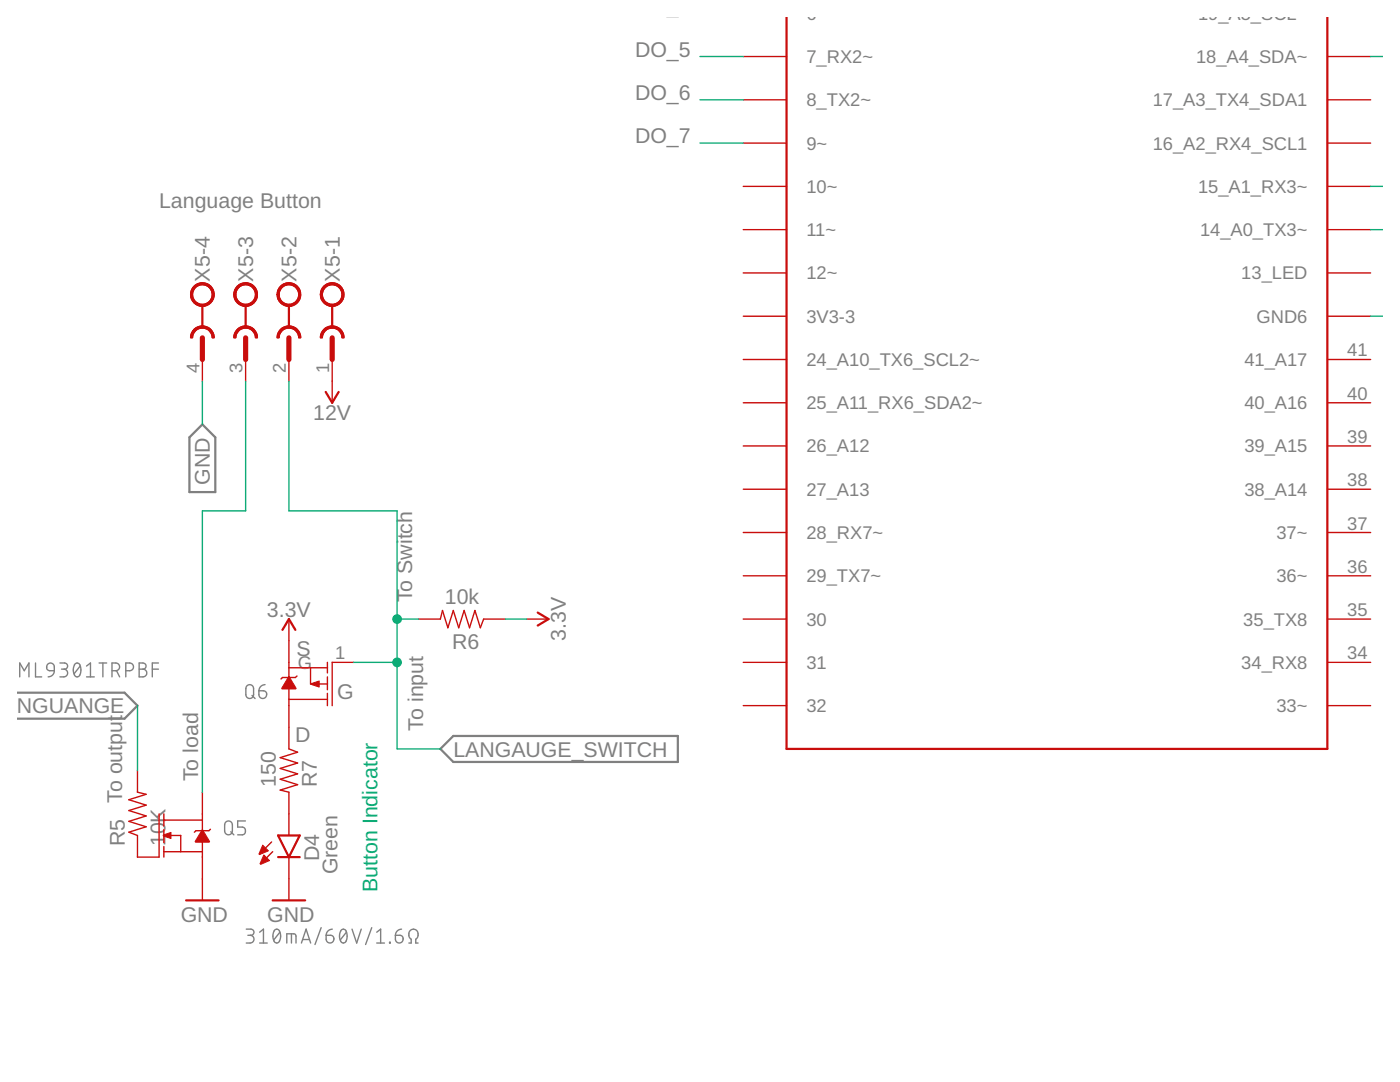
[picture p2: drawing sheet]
<svg xmlns="http://www.w3.org/2000/svg" width="279mm" height="216mm" viewBox="0 0 279 216" stroke-linecap="round" stroke-linejoin="round" font-family="sans-serif">
<g fill="none" stroke="#808080" stroke-width=".28">
<path d="M3.9 135.1v-2.8l.9 1.5 1-1.5v2.8M7.1 132.3v2.8h1.2M9.5 132.6a.76 .76 0 0 1 .8-.3 .76 .76 0 0 1 .5 .8v.7h-.9a.73 .73 0 0 1-.6-.4 .73 .73 0 0 1 .2-.8zM10.8 133.8l-.2 .8-.4 .3-.6 .2M12 132.3h.9a.61 .61 0 0 1 .6 .6 .61 .61 0 0 1-.6 .6h-.6M12.7 133.5a.77 .77 0 0 1 .8 .8 .77 .77 0 0 1-.8 .8h-.7M14.9 132.5a.65 .65 0 0 1 .8-.1 .65 .65 0 0 1 .4 .6 1.75 1.75 0 0 1-.5 2l-.2 .1a1.69 1.69 0 0 1-.5-2.6zM16 132.9l-1.2 1.6M17.3 135.1h1.5M17.3 132.9l.8-.6v2.8M19.8 132.3h1.5M20.5 132.3v2.8"/>
<path d="M22.4 133.8h.7a.77 .77 0 0 0 .8-.7 .77 .77 0 0 0-.8-.8h-.7v2.8M23.3 133.8l.6 1.3M25.1 133.8h.8a.77 .77 0 0 0 .7-.7 .77 .77 0 0 0-.7-.8h-.8v2.8M27.8 132.3h.7a.61 .61 0 0 1 .6 .6 .61 .61 0 0 1-.6 .6 .77 .77 0 0 1 .8 .8 .77 .77 0 0 1-.8 .8h-.7zM27.8 133.5h.7M30.4 133.5h1.2M31.6 132.3h-1.2v2.8M49.2 136.9a.77 .77 0 0 1 .9-.2 .77 .77 0 0 1 .5 .7v1.2a.77 .77 0 0 1-.8 .8 .77 .77 0 0 1-.7-.8v-1.2zM50.3 138.8l.6 .6M51.7 137.8h.9a.78 .78 0 0 1 .6 .9 .78 .78 0 0 1-.8 .7 .78 .78 0 0 1-.7-.8zM52.9 136.6l-.5 .1-.5 .4-.2 .7M45 164.1a.77 .77 0 0 1 .8-.2 .77 .77 0 0 1 .6 .7v1.2a.77 .77 0 0 1-.8 .8 .77 .77 0 0 1-.8-.8v-1.2z"/>
<path d="M46.1 166l.6 .6M49 163.8h-1.6v1.2h1a.79 .79 0 0 1 .6 .8 .79 .79 0 0 1-.6 .8h-1M49.1 185.4h1a.61 .61 0 0 1 .6 .6 .61 .61 0 0 1-.6 .6h-.6M49.9 186.6a.77 .77 0 0 1 .8 .8 .77 .77 0 0 1-.8 .8h-.8M51.8 188.2h1.5M51.8 186l.8-.6v2.8M54.8 185.6a.65 .65 0 0 1 .7-.1 .65 .65 0 0 1 .4 .6 1.59 1.59 0 0 1-.7 2.1 1.31 1.31 0 0 1-.7-1.8zM55.9 186l-1.3 1.6M57.2 188.2v-1.9h1.4l.3 .2 .2 .3v1.4M58.2 186.3v1.9M60.2 188.2l.9-2.8 .9 2.8M60.4 187.5h1.4"/>
<path d="M64.1 185.1l-1.2 3.4M65.1 186.6h.9a.78 .78 0 0 1 .6 .9 .78 .78 0 0 1-.8 .7 .78 .78 0 0 1-.7-.8zM66.3 185.4l-.7 .3-.4 .4-.1 .5M68.1 185.6a.65 .65 0 0 1 .7-.1 .65 .65 0 0 1 .4 .6 1.71 1.71 0 0 1-.5 2l-.2 .1a1.69 1.69 0 0 1-.4-2.6zM69.1 186l-1.2 1.6M70.3 185.4l.9 2.8 .9-2.8M74.2 185.1l-1.2 3.4M75.2 188.2h1.5M75.2 186l.8-.6v2.8M77.7 188h.2v.2h-.2zM78.9 186.6h.9a.78 .78 0 0 1 .7 .9 .78 .78 0 0 1-.9 .7 .78 .78 0 0 1-.7-.8zM80.1 185.4l-.7 .3-.4 .4-.1 .5"/>
<path d="M81.6 188.2h.5v-.8a1.02 1.02 0 0 1-.4-1.5 1.02 1.02 0 0 1 1.6 0l.1 .7-.1 .5-.3 .3v.8h.4"/>
</g>
<path d="M37.8 87.3l2.6-2.6 2.6 2.6v10.9h-5.2zM3.4 138.2h21.4l2.6 2.6-2.6 2.6h-21.4M87.9 149.4l2.6-2.5h44.8v5.1h-44.8z" fill="none" stroke="#808080" stroke-width=".44"/>
<path d="M264.9 3.4v146h-107.9v-146M40.4 60.9v4.4M49 60.9v4.4M57.7 60.9v4.4M65 78.2l1.3 2.2 1.3-2.2M66.3 60.9v4.4M56.4 125.7l1.3-2.2 1.2 2.2M107.3 122.2l2.2 1.3-2.2 1.3M37.1 179.7h6.5M54.4 179.7h6.5M55.5 166.7h4.3l-2.1 4.3zM55.5 171h4.3" fill="none" stroke="#c90d0c" stroke-width=".44"/>
<g fill="none" stroke="#c90d0c" stroke-width=".28">
<path d="M148.3 11.3h8.7M148.3 19.9h8.7M264.9 11.3h8.6M264.9 19.9h8.6M148.3 28.6h8.7M148.3 37.2h8.7M264.9 28.6h8.6M264.9 37.2h8.6M148.3 45.8h8.7M148.3 54.5h8.7M264.9 45.8h8.6M264.9 54.5h8.6"/>
<path d="M40.4 71.7v4.4M49 71.7v4.4M57.7 71.7v4.4M66.3 71.7v8.7M148.3 63.1h8.7M148.3 71.7h8.7M264.9 63.1h8.6M264.9 71.7h8.6M148.3 80.4h8.7M148.3 89h8.7M148.3 97.6h8.7M264.9 80.4h8.6"/>
<path d="M264.9 89h8.6M264.9 97.6h8.6M148.3 106.3h8.7M148.3 114.9h8.7M264.9 106.3h8.6M264.9 114.9h8.6M57.7 133.2h7.6M57.7 139.6h7.6M57.7 123.5v11.6M57.7 137.5v11.9l1.7 .7-3.5 1.1 3.5 1.1-3.5 1 3.5 1.1-3.5 1.1 3.5 1.1-3.5 1 1.8 .5v8.6M59.3 134.9l-.4 .3h-2.5l-.3 .3M62 133.2v3.3h3.3"/>
<path d="M65.3 132.2v2.1M65.3 135.1v2.5M65.3 138.3v2.5M70.6 132.2h-4.3v8.6M83.6 123.5h4.3l.4-1.7 1.1 3.5 1.1-3.5 1 3.5 1.1-3.5 1.1 3.5 1.1-3.5 1.1 3.5 .6-1.8h4.3M105.2 123.5h4.3M148.3 123.5h8.7M148.3 132.2h8.7M264.9 123.5h8.6M264.9 132.2h8.6M27.4 153.8v4.3l1.8 .4-3.5 1.1 3.5 1.1-3.5 1 3.5 1.1-3.5 1.1 3.5 1.1-3.5 1.1 1.7 .6v4.3h4.3v-8.6M40.4 158.1v7.7"/>
<path d="M148.3 140.8h8.7M264.9 140.8h8.6M32.7 162.4v2.4M32.7 165.5v2.6M32.7 168.9v2.1M32.7 169.9h7.7M32.7 163.6h7.7M34 166.7h2.1v3.2M40.4 167.9v11.8M42 165.5l-.3 .3h-2.6l-.3 .3M54.2 168l-2.4 2.4M54.4 169.9l-2.4 2.4"/>
<path d="M57.7 171v8.7"/>
</g>
<g fill="#c90d0c" stroke="#c90d0c" stroke-width=".2">
<path d="M40.4 165.5l1.4 2.4v.1h-2.8l-.1-.1z" fill-rule="evenodd"/>
<path d="M32.6 166.6l1.5-.5v1.2l-1.5-.5z" fill-rule="evenodd"/>
<path d="M57.7 134.9l1.4 2.4-.1 .2h-2.7l-.1-.2z" fill-rule="evenodd"/>
<path d="M62.1 136.4l1.6-.5v1.2l-1.6-.5z" fill-rule="evenodd"/>
<path d="M52.4 168.6l1.2 1.2-1.8 .7-.1-.1z" fill-rule="evenodd"/>
<path d="M52.6 170.6l1.2 1.1-1.8 .8-.1-.1z" fill-rule="evenodd"/>
<path d="M64.6 57.1a2.38 2.38 0 0 1 3.8 .5 2.38 2.38 0 0 1-1.5 3.5 2.38 2.38 0 0 1-3-2.3h.4a1.94 1.94 0 0 1 2.8-1.8 1.94 1.94 0 0 1 .4 3.3 1.94 1.94 0 0 1-3.1-1.1l-.1-.4h-.4a2.3 2.3 0 0 1 .7-1.7z" fill-rule="evenodd"/>
<path d="M64.6 57.1a2.38 2.38 0 0 1 3.8 .5 2.38 2.38 0 0 1-1.5 3.5 2.38 2.38 0 0 1-3-2.3h.4a1.94 1.94 0 0 1 2.8-1.8 1.94 1.94 0 0 1 .4 3.3 1.94 1.94 0 0 1-3.1-1.1l-.1-.4h-.4a2.3 2.3 0 0 1 .7-1.7z" fill-rule="evenodd"/>
<path d="M64.6 65.7l.7-.4 .8-.3h.2v.5a1.95 1.95 0 0 0-2 1.9h-.4v-.2l.2-.8z" fill-rule="evenodd"/>
<path d="M66.3 65a2.35 2.35 0 0 1 2.4 2.4h-.5a1.95 1.95 0 0 0-1.9-1.9z" fill-rule="evenodd"/>
<path d="M64.6 65.7a2.38 2.38 0 0 1 2.6-.5 2.38 2.38 0 0 1 1.5 2.2h-.5a1.95 1.95 0 0 0-1.9-1.9 1.95 1.95 0 0 0-2 1.9h-.4v-.2l.2-.8z" fill-rule="evenodd"/>
<path d="M56 57.1a2.38 2.38 0 0 1 3.7 .5 2.38 2.38 0 0 1-1.4 3.5 2.38 2.38 0 0 1-3-2.3h.4a1.94 1.94 0 0 1 2.8-1.8 1.94 1.94 0 0 1 .4 3.3 1.94 1.94 0 0 1-3.1-1.1l-.1-.4h-.4a2.3 2.3 0 0 1 .7-1.7z" fill-rule="evenodd"/>
<path d="M56 57.1a2.38 2.38 0 0 1 3.7 .5 2.38 2.38 0 0 1-1.4 3.5 2.38 2.38 0 0 1-3-2.3h.4a1.94 1.94 0 0 1 2.8-1.8 1.94 1.94 0 0 1 .4 3.3 1.94 1.94 0 0 1-3.1-1.1l-.1-.4h-.4a2.3 2.3 0 0 1 .7-1.7z" fill-rule="evenodd"/>
<path d="M56 65.7l.6-.4 .8-.3h.3v.5a1.95 1.95 0 0 0-2 1.9h-.4l.1-.6z" fill-rule="evenodd"/>
<path d="M57.7 65a2.35 2.35 0 0 1 2.3 2.4h-.4a1.95 1.95 0 0 0-1.9-1.9z" fill-rule="evenodd"/>
<path d="M56 65.7a2.38 2.38 0 0 1 2.6-.5 2.38 2.38 0 0 1 1.4 2.2h-.4a1.95 1.95 0 0 0-1.9-1.9 1.95 1.95 0 0 0-2 1.9h-.4l.1-.6z" fill-rule="evenodd"/>
<path d="M47.3 57.1a2.38 2.38 0 0 1 3.8 .5 2.38 2.38 0 0 1-1.4 3.5 2.38 2.38 0 0 1-3-2.3h.4a1.94 1.94 0 0 1 2.8-1.8 1.94 1.94 0 0 1 .3 3.3 1.94 1.94 0 0 1-3.1-1.1v-.4h-.4a2.3 2.3 0 0 1 .6-1.7z" fill-rule="evenodd"/>
<path d="M47.3 57.1a2.38 2.38 0 0 1 3.8 .5 2.38 2.38 0 0 1-1.4 3.5 2.38 2.38 0 0 1-3-2.3h.4a1.94 1.94 0 0 1 2.8-1.8 1.94 1.94 0 0 1 .3 3.3 1.94 1.94 0 0 1-3.1-1.1v-.4h-.4a2.3 2.3 0 0 1 .6-1.7z" fill-rule="evenodd"/>
<path d="M47.3 65.7l.7-.4 .8-.3h.2v.5a1.95 1.95 0 0 0-1.9 1.9h-.4v-.2l.2-.8z" fill-rule="evenodd"/>
<path d="M49 65a2.35 2.35 0 0 1 2.4 2.4h-.4a1.95 1.95 0 0 0-2-1.9z" fill-rule="evenodd"/>
<path d="M47.3 65.7a2.38 2.38 0 0 1 2.6-.5 2.38 2.38 0 0 1 1.5 2.2h-.4a1.95 1.95 0 0 0-2-1.9 1.95 1.95 0 0 0-1.9 1.9h-.4v-.2l.2-.8z" fill-rule="evenodd"/>
<path d="M38.7 57.1a2.38 2.38 0 0 1 3.8 .5 2.38 2.38 0 0 1-1.5 3.5 2.38 2.38 0 0 1-3-2.3h.4a1.94 1.94 0 0 1 2.8-1.8 1.94 1.94 0 0 1 .4 3.3 1.94 1.94 0 0 1-3.1-1.1l-.1-.4h-.4a2.3 2.3 0 0 1 .7-1.7z" fill-rule="evenodd"/>
<path d="M38.7 57.1a2.38 2.38 0 0 1 3.8 .5 2.38 2.38 0 0 1-1.5 3.5 2.38 2.38 0 0 1-3-2.3h.4a1.94 1.94 0 0 1 2.8-1.8 1.94 1.94 0 0 1 .4 3.3 1.94 1.94 0 0 1-3.1-1.1l-.1-.4h-.4a2.3 2.3 0 0 1 .7-1.7z" fill-rule="evenodd"/>
<path d="M38.7 65.7l.7-.4 .8-.3h.2v.5a1.95 1.95 0 0 0-2 1.9h-.4l.1-.6z" fill-rule="evenodd"/>
<path d="M40.4 65a2.35 2.35 0 0 1 2.4 2.4h-.5a1.95 1.95 0 0 0-1.9-1.9z" fill-rule="evenodd"/>
<path d="M38.7 65.7a2.38 2.38 0 0 1 2.6-.5 2.38 2.38 0 0 1 1.5 2.2h-.5a1.95 1.95 0 0 0-1.9-1.9 1.95 1.95 0 0 0-2 1.9h-.4l.1-.6z" fill-rule="evenodd"/>
</g>
<path d="M40.4 67.4v4.3M49 67.4v4.3M57.7 67.4v4.3M66.3 67.4v4.3" fill="none" stroke="#c90d0c" stroke-width="1"/>
<g fill="none" stroke="#0dab76" stroke-width=".28">
<path d="M139.7 11.3h8.6M139.7 19.9h8.6M273.5 11.3h2.5M139.7 28.6h8.6M273.5 37.2h2.5M273.5 45.8h2.5M40.4 76.1v8.6M49 76.1v25.8h-8.6v56.2M57.7 76.1v25.8h21.5v47.5h8.7M273.5 63.1h2.5M70.6 132.2h8.6M79.2 123.5h4.4"/>
<path d="M100.8 123.5h4.4M27.4 140.8v13"/>
</g>
<g fill="#0dab76" stroke="#0dab76" stroke-width=".2">
<circle cx="79.2" cy="132.2" r=".87"/>
<circle cx="79.2" cy="123.5" r=".87"/>
</g>
<g font-size="4.3" fill="#808080">
<text x="126.7" y="11.3">DO_5</text>
<text x="126.7" y="19.9">DO_6</text>
<text x="126.7" y="28.6">DO_7</text>
<text x="31.8" y="41.5">Language Button</text>
<text x="41.9" y="56.2" transform="rotate(-90 41.9 56.2)">X5-4</text>
<text x="50.5" y="56.2" transform="rotate(-90 50.5 56.2)">X5-3</text>
<text x="59.2" y="56.2" transform="rotate(-90 59.2 56.2)">X5-2</text>
<text x="67.8" y="56.2" transform="rotate(-90 67.8 56.2)">X5-1</text>
<text x="62.5" y="83.8">12V</text>
<text x="41.9" y="96.7" transform="rotate(-90 41.9 96.7)">GND</text>
<text x="53.3" y="123.1">3.3V</text>
<text x="82.3" y="120.2" transform="rotate(-90 82.3 120.2)">To Switch</text>
<text x="88.8" y="120.5">10k</text>
<text x="59.1" y="130.9">S</text>
<text x="90.2" y="129.5">R6</text>
<text x="112.9" y="127.9" transform="rotate(-90 112.9 127.9)">3.3V</text>
<text x=".5" y="142.3">ANGUANGE</text>
<text x="67.3" y="139.5">G</text>
<text x="58.9" y="148.1">D</text>
<text x="84.4" y="145.8" transform="rotate(-90 84.4 145.8)">To input</text>
<text x="39.5" y="155.9" transform="rotate(-90 39.5 155.9)">To load</text>
<text x="90.5" y="151">LANGAUGE_SWITCH</text>
<text x="24.4" y="160.2" transform="rotate(-90 24.4 160.2)">To output</text>
<text x="55.1" y="157" transform="rotate(-90 55.1 157)">150</text>
<text x="63.2" y="157" transform="rotate(-90 63.2 157)">R7</text>
<text x="24.9" y="168.9" transform="rotate(-90 24.9 168.9)">R5</text>
<text x="33" y="168.9" transform="rotate(-90 33 168.9)">10K</text>
<text x="63.7" y="171.9" transform="rotate(-90 63.7 171.9)">D4</text>
<text x="67.4" y="174.5" transform="rotate(-90 67.4 174.5)">Green</text>
<text x="36.1" y="184">GND</text>
<text x="53.3" y="184">GND</text>
</g>
<text font-size="4.3" fill="#0dab76" x="75.4" y="178" transform="rotate(-90 75.4 178)">Button Indicator</text>
<g font-size="3.7" fill="#808080">
<text x="160.9" y="3.9">6~</text>
<text x="239.1" y="3.9">19_A5_SCL~</text>
<text x="160.9" y="12.6">7_RX2~</text>
<text x="238.7" y="12.6">18_A4_SDA~</text>
<text x="160.9" y="21.2">8_TX2~</text>
<text x="230.1" y="21.2">17_A3_TX4_SDA1</text>
<text x="160.9" y="29.8">9~</text>
<text x="230.1" y="29.8">16_A2_RX4_SCL1</text>
<text x="160.9" y="38.5">10~</text>
<text x="239.1" y="38.5">15_A1_RX3~</text>
<text x="160.9" y="47.1">11~</text>
<text x="239.5" y="47.1">14_A0_TX3~</text>
<text x="160.9" y="55.8">12~</text>
<text x="247.7" y="55.7">13_LED</text>
<text x="160.9" y="64.4">3V3-3</text>
<text x="250.8" y="64.4">GND6</text>
<text x="268.9" y="71.1">41</text>
<text x="39.8" y="74.4" transform="rotate(-90 39.8 74.4)">4</text>
<text x="48.4" y="74.4" transform="rotate(-90 48.4 74.4)">3</text>
<text x="57.1" y="74.4" transform="rotate(-90 57.1 74.4)">2</text>
<text x="65.7" y="74.4" transform="rotate(-90 65.7 74.4)">1</text>
<text x="160.9" y="73">24_A10_TX6_SCL2~</text>
<text x="248.3" y="73">41_A17</text>
<text x="160.9" y="81.7">25_A11_RX6_SDA2~</text>
<text x="248.3" y="81.6">40_A16</text>
<text x="268.9" y="79.8">40</text>
<text x="268.9" y="88.4">39</text>
<text x="160.9" y="90.3">26_A12</text>
<text x="248.3" y="90.3">39_A15</text>
<text x="160.9" y="98.9">27_A13</text>
<text x="248.3" y="98.9">38_A14</text>
<text x="268.9" y="97">38</text>
<text x="160.9" y="107.6">28_RX7~</text>
<text x="254.7" y="107.6">37~</text>
<text x="268.9" y="105.7">37</text>
<text x="160.9" y="116.2">29_TX7~</text>
<text x="254.7" y="116.2">36~</text>
<text x="268.9" y="114.3">36</text>
<text x="160.9" y="124.8">30</text>
<text x="248.1" y="124.8">35_TX8</text>
<text x="268.9" y="122.9">35</text>
<text x="66.9" y="131.6">1</text>
<text x="268.9" y="131.6">34</text>
<text x="59.5" y="133.5">G</text>
<text x="160.9" y="133.5">31</text>
<text x="247.7" y="133.5">34_RX8</text>
<text x="160.9" y="142.1">32</text>
<text x="254.7" y="142.1">33~</text>
</g>
</svg>
